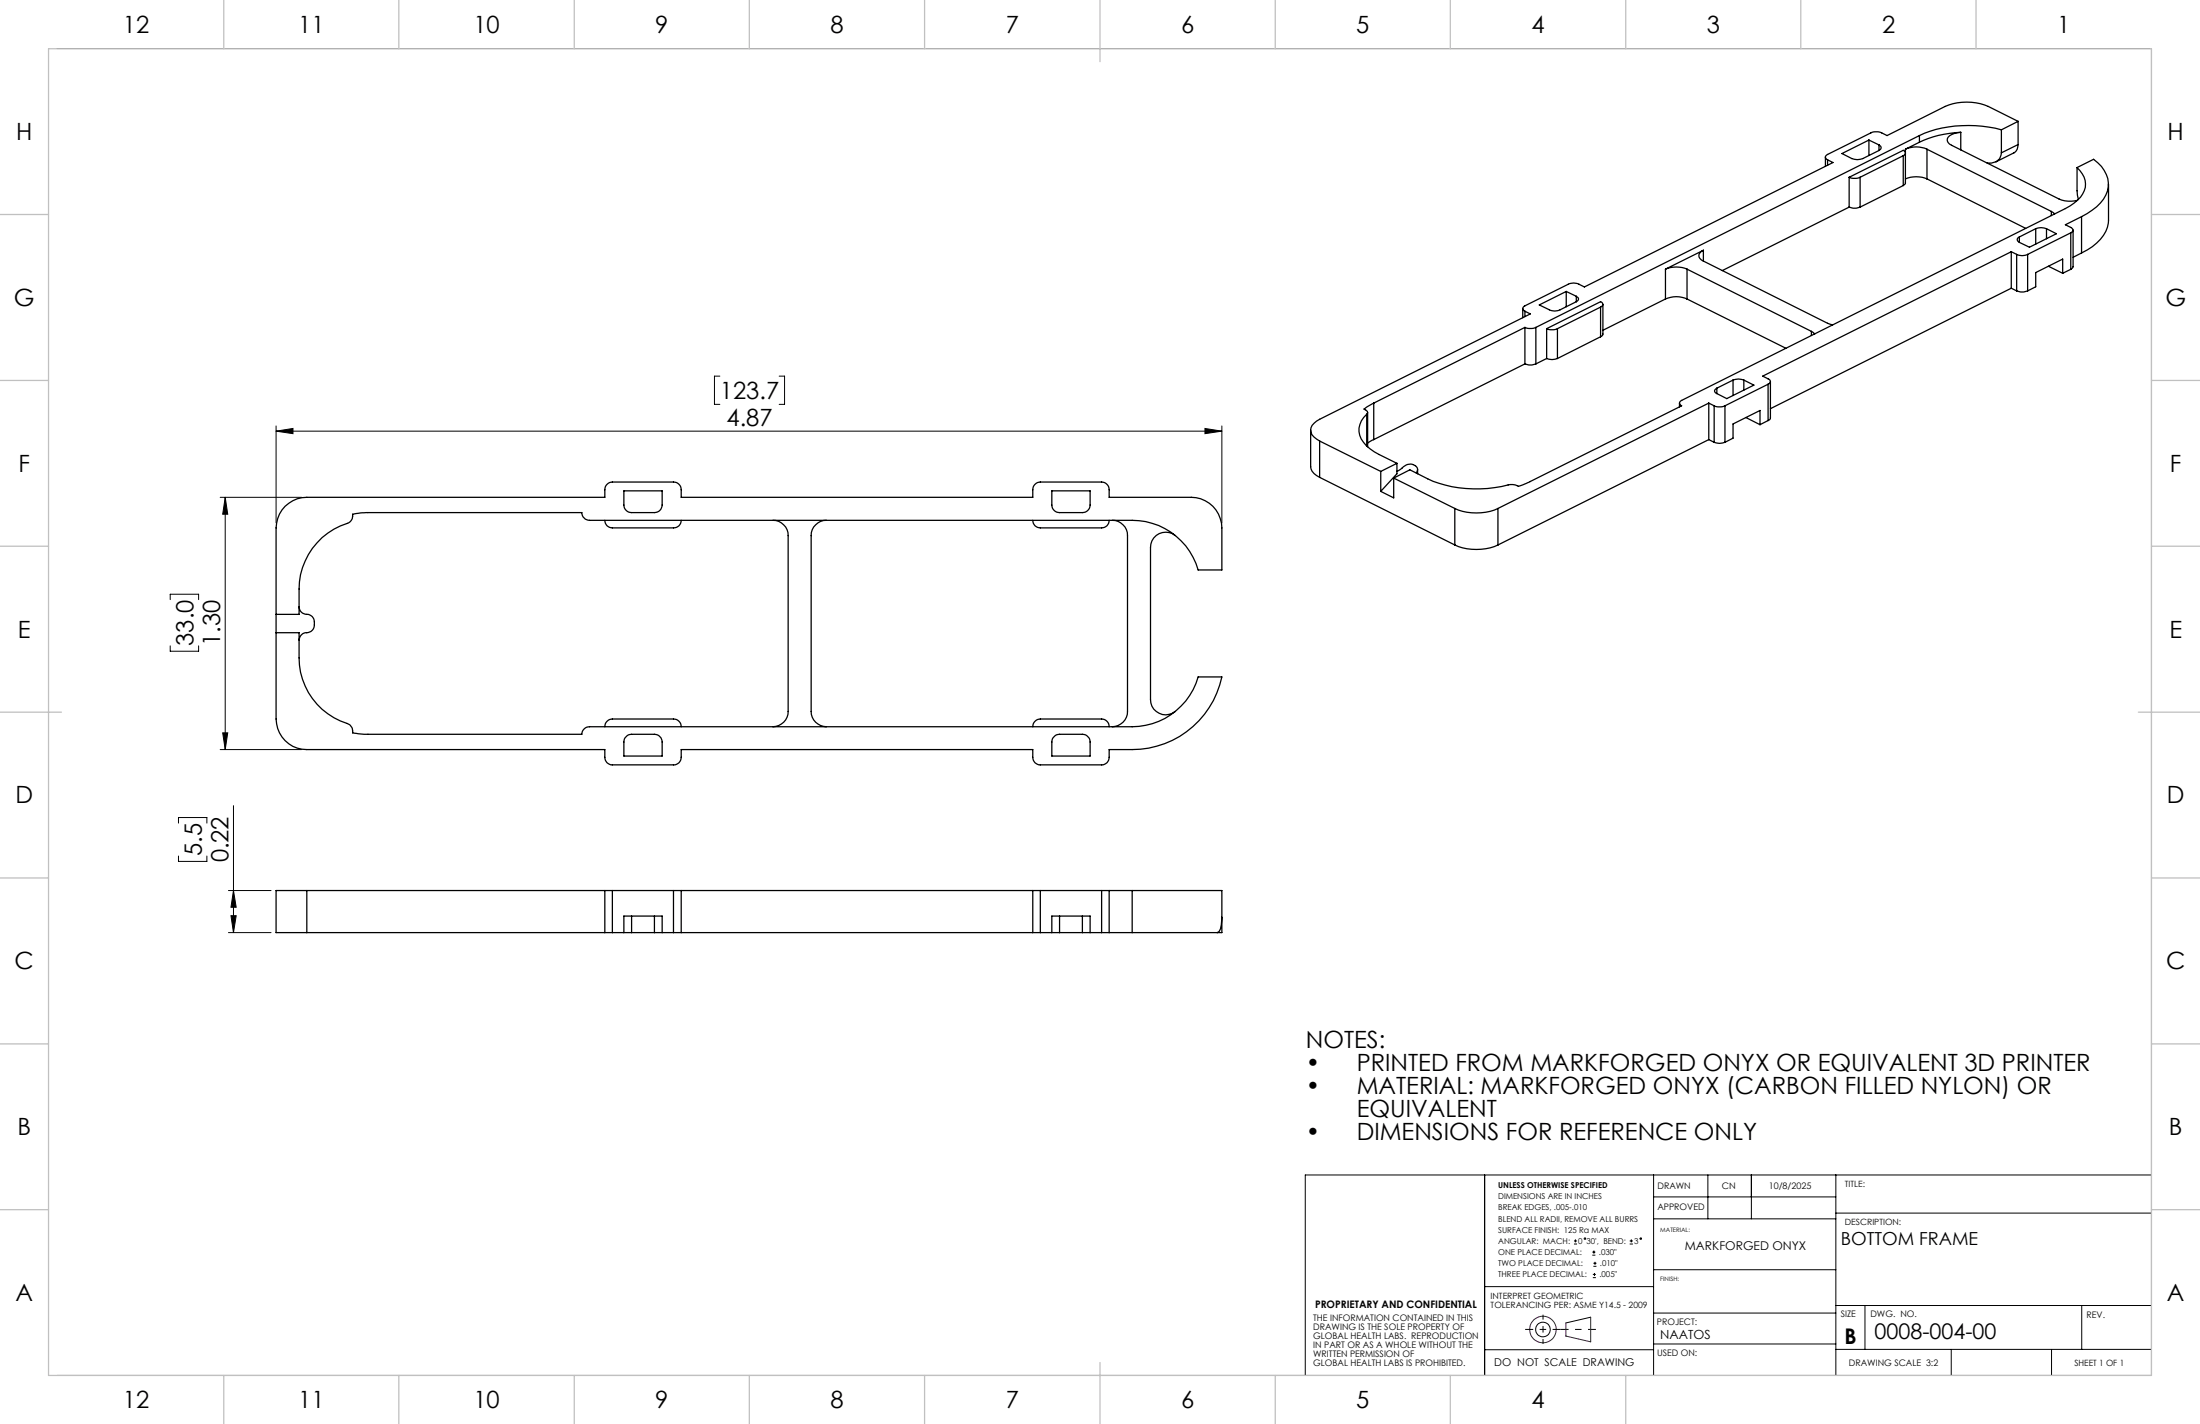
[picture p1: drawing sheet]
<svg xmlns="http://www.w3.org/2000/svg" width="432mm" height="279mm" viewBox="0 0 432 279" stroke-linecap="round" stroke-linejoin="round" font-family="sans-serif">
<g fill="none" stroke="#000" stroke-width=".25">
<path d="M358.3 30.8v1.8M358.7 31.4l1.1 .5-48.8 24.4-1.1-.5a2.39 2.39 0 0 0-2.1 0l-8.5 4.2a.54 .54 0 0 0-.4 .5 .54 .54 0 0 0 .4 .6M358.7 31.4v1M362.9 34.8a2.84 2.84 0 0 0 2.2 0M362.9 34.8v5.8M365.1 34.8v5.8M366.8 27.5l-5.3 2.6 2 1a2.84 2.84 0 0 0 2.1 0l3.2-1.6M366.8 27.5l2 .9M366.8 27.5v3M368.8 28.4a.56 .56 0 0 1 .4 .6 .56 .56 0 0 1-.4 .5M368.8 28.4v1.1M373.6 30.6a.54 .54 0 0 0 .4-.6 .54 .54 0 0 0-.4-.5l-10.7 5.3"/>
<path d="M373.6 30.6l-8.5 4.2M373.6 30.6v5.8M373.6 36.4l-8.5 4.2M374 29.3a5.1 5.1 0 0 1 4.2 0M374 30v6l-.4 .4M374 35.1a5.5 5.5 0 0 1 4.2 0M374 29.3v.6M376.7 26.6l-75.3 37.6M376.7 26.6v1.3M376.7 27.9l-2.7 1.4M378.2 29.3l24.4 12.2M378.2 29.3v5.8"/>
<path d="M378.2 35.1l19.4 9.7M384.8 26a20.2 20.2 0 0 0-8.1 1.9M384.8 26a2.82 2.82 0 0 0-2.6 1.3 1.18 1.18 0 0 0 .8 1.2l21.1 10.6a5.7 5.7 0 0 0 3.7 .2M384.8 26v3.4M392.8 25.5a24.7 24.7 0 0 0-16.1 1.1M392.8 30a2.12 2.12 0 0 1-2.8 2M392.8 25.5v4.5M396.1 23.8l-5.9-2.9a11 11 0 0 0-8.4 0l-11.4 5.7-1.1-.5a2.75 2.75 0 0 0-2.1 0l-8.5 4.2a.54 .54 0 0 0-.4 .5 .54 .54 0 0 0 .4 .6M396.1 28.4a1.76 1.76 0 0 1-.8 1.6l-3.5 1.8M396.1 23.8l-3.3 1.7M396.1 23.8v4.6M396.1 28.4l-3.3 1.6"/>
<path d="M407.7 32.9a4 4 0 0 1 0 6.4l-2.3 1.6-75.3 37.7a.54 .54 0 0 0-.5 .5 .54 .54 0 0 0 .5 .5l-30 15-1.4 .6a.94 .94 0 0 1-1.3-.1h-.7a25.8 25.8 0 0 1-16.5-1.2l-3.5-1.7-3.2 1.6M407.7 32.9l3.2-1.6a5.6 5.6 0 0 1 2.4 7 10 10 0 0 1-4.7 4.2M407.7 32.9v4.5l.2 1.7M413.8 36.1v7.2a7.3 7.3 0 0 1-4.1 5.7l-1.1 .6M307.4 57.2l-5.3 2.6 2 1a2.39 2.39 0 0 0 2.1 0l3.2-1.6M307.4 57.2l2 .9M307.4 57.2v3M309.4 58.1a.54 .54 0 0 1 .4 .6 .54 .54 0 0 1-.4 .5M309.4 58.1v1.1M314.6 59.7v5.8l-.1 .3-.4 .3M326.9 52.8a5.5 5.5 0 0 1 4.2 0M326.9 58.7a5.1 5.1 0 0 1 4.2 0"/>
<path d="M326.9 52.8v5.9M326.9 58.7l-12.3 6.1M331.1 52.8l24.4 12.2M331.1 52.8v5.9M331.1 58.7l19.4 9.6M334.3 49.1a1.08 1.08 0 0 0-.9 1.1 1.08 1.08 0 0 0 .9 1M334.3 51.2l24.4 12.2 1 .3M334.3 49.1l-7.4 3.7M334.3 49.1v2.1M362.9 40.6a2.84 2.84 0 0 0 2.2 0M362.9 40.6l-24.9 12.5M394.8 49.4l-48.8 24.4 1 .5a.53 .53 0 0 1 .5 .6 .53 .53 0 0 1-.5 .5"/>
<path d="M394.8 49.4l1 .5M394.8 49.4v7.2M394.8 56.6l-47.3 23.6M394.8 56.6l1 .5M395.8 49.9a2.47 2.47 0 0 0 2.2 0M395.8 57.1a2.84 2.84 0 0 0 2.2 0M395.8 49.9v7.2M396.3 46.5a.54 .54 0 0 0-.4 .5 .54 .54 0 0 0 .4 .6M396.3 46.5v1.1M398 49.9v7.2M399.6 44.9a2.75 2.75 0 0 1 2.1 0M399.6 44.9l-3.3 1.6"/>
<path d="M399.6 44.9v3M401.7 44.9l1.9 1-5.3 2.6-2-.9M401.7 44.9v1.9M402.1 52.2l2.7 1.4M402.6 41.5l.7 .5M402.6 41.5v.8M404.8 53.6v-2.8l-5.2 2.7v2.8l-1.6 .8M406.4 45.7l-8.4 4.2M406.4 45.7v7.1M406.4 52.8l-1.6 .8M406.9 45.2v7.1l-.5 .5M408.6 42.5l-3.2 1.6 1 .5a.53 .53 0 0 1 .5 .6 .53 .53 0 0 1-.5 .5"/>
<path d="M408.6 42.5v7.1M408.6 49.6l-1.7 .9M269.6 79.1l-1.9 1.2a.64 .64 0 0 1 .6 .3 .64 .64 0 0 1 0 .7M269.6 79.1v7.2M298.9 60.5v1.8M299.3 64.2a2.84 2.84 0 0 0 2.1 0M299.3 61.1l1.1 .5-41.4 20.7a2.19 2.19 0 0 0-1.5 3l1.5 1.2M299.3 71.4a2.84 2.84 0 0 0 2.1 0M299.3 64.2l-29.7 14.9M299.3 61.1v1M299.3 64.2v7.2M299.3 71.4l-29.7 14.9"/>
<path d="M301.4 64.2v7.2M303.6 64.5a2.75 2.75 0 0 0 2.1 0M303.6 70.3a2.75 2.75 0 0 0 2.1 0M303.6 64.5v5.8M303.6 70.3l-2.2 1.1M305.7 64.5v5.8M314.1 60.3a.53 .53 0 0 0 .5-.6 .53 .53 0 0 0-.5-.5l-10.5 5.3M314.1 60.3l-8.4 4.2M314.1 60.3v5.8M314.1 66.1l-8.4 4.2M329.6 79.1v.7M335.4 79.1l1 .5"/>
<path d="M335.4 79.1l-41.4 20.7M335.4 79.1v7.2M336.4 79.6a2.75 2.75 0 0 0 2.2 0M336.4 79.6v7.2M337 76.2a.53 .53 0 0 0-.5 .5 .53 .53 0 0 0 .5 .5M337 76.2v1M338.6 79.6v7.2M340.1 74.6a2.75 2.75 0 0 1 2.2 0M340.1 74.6l-3.1 1.6M340.1 74.6v3M342.3 74.6l1.9 1-5.3 2.6-1.9-1M342.3 74.6v2"/>
<path d="M347 75.4l-8.4 4.2M347 75.4v7.1M347.5 74.9v7.1l-.1 .3-.4 .2M355.5 65l.7 .5M355.5 65v.8M122.4 96.3h7.6v2.8a1.51 1.51 0 0 1-1.6 1.5h-4.4a1.51 1.51 0 0 1-1.6-1.5zM206.4 96.3h7.6v2.8a1.51 1.51 0 0 1-1.6 1.5h-4.4a1.51 1.51 0 0 1-1.6-1.5zM257.2 84.4v7.1a2.47 2.47 0 0 0 1.8 2.2M259 86.5v7.2M259 86.5l12 6M259 93.7l26.5 13.2M268.3 81.3a3.9 3.9 0 0 0-.1 6.2 18.5 18.5 0 0 0 6 3.4"/>
<path d="M268.3 81.3v6.2M268.4 80.9v6.8M269.6 86.3l-1.2 .6M271 92.5v3.9M273.5 93.8l12 6M273.5 93.8v3.9l-2.5-1.3M274.2 92.5l.3-.1a4.5 4.5 0 0 1 2.4-1.3 1.13 1.13 0 0 1 1.1 .5 1.13 1.13 0 0 1 0 1.2M274.2 90.9v2.1l-3.2 3.4M274.2 90.9l-3.2 1.6M278.2 92.1v.9M285.5 99.8a10.6 10.6 0 0 0 8.5 0M285.5 99.8v7.1"/>
<path d="M294 99.8v7.1M335.4 86.3l-41.4 20.6M335.4 86.3l1 .5M336.4 86.8a2.75 2.75 0 0 0 2.2 0M342.7 81.9l2.7 1.4M345.4 83.3v-2.8l-5.3 2.7v2.8l-1.5 .8M347 82.5l-1.6 .8M58.7 119a1.54 1.54 0 0 0 1.8 1.5 1.91 1.91 0 0 1 1.2 1.8 1.91 1.91 0 0 1-1.2 1.8 1.59 1.59 0 0 0-1.8 1.5M118.7 102.1a1.45 1.45 0 0 0 1.5 1.5h12a1.45 1.45 0 0 0 1.5-1.5M151.7 102.1a3 3 0 0 1 3 3v34.5a3 3 0 0 1-3 3M162.2 102.1a3 3 0 0 0-3 3v34.5a3 3 0 0 0 3 3M202.7 102.1a1.45 1.45 0 0 0 1.5 1.5h12a1.45 1.45 0 0 0 1.5-1.5"/>
<path d="M218.3 102.1a3 3 0 0 1 3 3v34.5a3 3 0 0 1-3 3M230.7 105.1a2.98 2.98 0 0 0-3.2-.4 2.98 2.98 0 0 0-1.7 2.7v29.9a3 3 0 0 0 1.7 2.7 3 3 0 0 0 3.2-.4M285.5 106.9a10.6 10.6 0 0 0 8.5 0M54.2 120.5h4.5a23 23 0 0 1 .7-9.1 13.8 13.8 0 0 1 9.2-8.9l.5-.8 .1-.8 2.6-.3h42.4a1.57 1.57 0 0 0 1.5 1.5h106.5a13.4 13.4 0 0 1 13 9.7h4.6v-8.2a6 6 0 0 0-6-6h-16.1v-1.5a1.51 1.51 0 0 0-1.5-1.5h-12a1.51 1.51 0 0 0-1.5 1.5v1.5h-69v-1.5a1.51 1.51 0 0 0-1.5-1.5h-12a1.51 1.51 0 0 0-1.5 1.5v1.5h-58.5a6 6 0 0 0-6 6v37.5a6 6 0 0 0 6 6h58.5v1.5a1.45 1.45 0 0 0 1.5 1.5h12a1.45 1.45 0 0 0 1.5-1.5v-1.5h69v1.5a1.45 1.45 0 0 0 1.5 1.5h12a1.45 1.45 0 0 0 1.5-1.5v-1.5a25.8 25.8 0 0 0 10.9-1.2 18 18 0 0 0 11.2-13.1h-4.6a13.6 13.6 0 0 1-13 9.8h-106.5a1.51 1.51 0 0 0-1.5 1.5h-42.8l-2.2-.3a1.62 1.62 0 0 0-1-1.8 13.5 13.5 0 0 1-9.5-12.9v-5h-4.5M118.7 142.6a1.51 1.51 0 0 1 1.5-1.5h12a1.51 1.51 0 0 1 1.5 1.5M122.7 144.7l.4-.4 .5-.2h4.8a1.57 1.57 0 0 1 1.6 1.5v2.7h-7.6v-2.7zM202.7 142.6a1.51 1.51 0 0 1 1.5-1.5h12a1.51 1.51 0 0 1 1.5 1.5M207.1 144.3l.9-.2h4.4a1.57 1.57 0 0 1 1.6 1.5v2.7h-7.6l.1-3 .2-.6zM60.2 174.7h-6v8.3h6M60.2 174.7h58.5M60.2 174.7v8.3M118.7 174.7h1.5"/>
<path d="M118.7 174.7v8.3M120.2 174.7h12M120.2 174.7v8.3M124 179.7v3.3M128.4 179.7v3.3M132.2 174.7h1.5M132.2 174.7v8.3M133.7 174.7v8.3M133.7 174.7h69M202.7 174.7h1.5M202.7 174.7v8.3M204.2 174.7v8.3"/>
<path d="M204.2 174.7h12M208 179.7v3.3M212.4 179.7v3.3M216.2 174.7h1.5M216.2 174.7v8.3M217.7 174.7v8.3M217.7 174.7h4.5M222.2 174.7h17.6v5.3M222.2 174.7v8.3M239.8 180a5.6 5.6 0 0 1-.5 2.8l-.4 .2M239.8 180v3h-.9M60.2 183h58.5"/>
<path d="M118.7 183h1.5M120.2 183h2.2M122.4 183h1.6M122.4 183v-3.3h7.6v3.3M124 183h4.4M128.4 183h1.6M130 183h2.2M132.2 183h1.5M133.7 183h69M202.7 183h1.5M204.2 183h2.2M206.4 183h1.6"/>
<path d="M206.4 183v-3.3h7.6v3.3M208 183h4.4M212.4 183h1.6M214 183h2.2M216.2 183h1.5M217.7 183h4.5M222.2 183h16.7"/>
</g>
<g fill="none" stroke="#000" stroke-width=".2">
<path d="M11.2 9.5h411.1v260.4h-411.1M141.3 73.8h-1.1v5.5h1.1M152.9 73.8h1.1v5.5h-1.1M43.2 97.6h16M44.2 97.6l.5 3.3h-1zM44.2 97.6v49.5M54.2 84.6l3.3-.5v1zM54.2 83.6v19M54.2 84.6h185.6M236.5 84.1l3.3 .5-3.3 .5zM239.8 83.6v19M33.4 117.7v-1.1h5.6v1.1"/>
<path d="M33.4 126.7v1.1h5.6v-1.1M43.2 147.1h16M43.7 143.8h1l-.5 3.3zM45.8 158.1v24.9M35 161.5v-1.1h5.6v1.1M35 168v1h5.6v-1M44.8 174.7h8.4M45.3 179.7h1.1l-.6 3.3zM45.8 174.7l.6 3.3h-1.1zM44.8 183h8.4M291.4 230.5v39.4M324.6 230.5v39.4"/>
<path d="M324.6 239.1h35.7M324.6 234.8h35.7M335.2 230.5v8.6M343.7 230.5v8.6M360.3 230.5v39.4M360.3 238h62M422.3 230.5h-166.1v39.4M291.4 252.4h33.2M308.9 244.1h.6M308.9 243.5h.6M309.2 243.2v.6M312.2 258.4l-4.9 1.2"/>
<path d="M312.5 246.3h.6M312.5 245.7h.6M312.6 250.7h.6M312.6 250h.6M312.7 248.5h.6M312.7 247.9h.6M312.8 245.4v.6M312.9 249.8v.6M313.1 247.6v.6M319.9 244.1h.6M319.9 243.5h.6M320.2 243.2v.6"/>
<path d="M324.5 249.1h35.8M324.6 257.6h35.7M360.3 256.2h62M366 256.2v8.6M408.6 256.2v8.6M291.4 264.8h33.2M324.6 263.7h35.7M360.3 264.8h62M383 264.8v5.1M402.7 264.8v5.1"/>
<circle cx="311.1" cy="243" r=".15"/>
<circle cx="322" cy="243" r=".15"/>
<circle cx="302.8" cy="260.9" r="1.44"/>
</g>
<g fill="none" stroke="#400040" stroke-width=".2">
<path d="M312.2 258.4v4.9l-4.9-1.2v-2.5"/>
<circle cx="302.8" cy="260.9" r="2.61"/>
</g>
<path d="M299.3 260.8h7M306.3 260.8h6.9" fill="none" stroke="#000" stroke-width=".2" stroke-dasharray="15.2 1.3 1.3 1.3" stroke-dashoffset="13.7" stroke-linecap="butt"/>
<path d="M302.9 258v5.7" fill="none" stroke="#000" stroke-width=".2" stroke-dasharray="15.2 1.3 1.3 1.3" stroke-dashoffset="14.3" stroke-linecap="butt"/>
<g fill="none" stroke="#c0c0c0" stroke-width=".25">
<path d="M9.5 9.6h412.8v260.3h-412.8zM43.9 0v9.6M78.3 0v9.6M112.7 0v9.6M147.1 0v9.6M181.5 0v9.6M215.9 0v12.1M250.3 0v9.6M284.7 0v9.6M319.1 0v9.6M353.4 0v9.6M387.8 0v9.6"/>
<path d="M0 42.1h9.5M422.3 42.1h9.5M0 74.6h9.5M422.3 74.6h9.5M0 107.2h9.5M422.3 107.2h9.5M0 139.7h12.1M419.7 139.7h12.1M0 172.3h9.5M422.3 172.3h9.5M0 204.8h9.5M422.3 204.8h9.5"/>
<path d="M0 237.3h9.5M422.3 237.3h9.5M43.9 269.9v9.5M78.3 269.9v9.5M112.7 269.9v9.5M147.1 269.9v9.5M181.5 269.9v9.5M215.9 267.3v12.1M250.3 269.9v9.5M284.7 269.9v9.5M319.1 269.9v9.5"/>
</g>
<g fill="#000">
<path d="M44.2 97.6l.5 3.3h-1zM43.7 143.8h1l-.5 3.3zM45.8 174.7l.6 3.3h-1.1zM45.3 179.7h1.1l-.6 3.3z"/>
<path d="M54.2 84.6l3.3-.5v1zM236.5 84.1l3.3 .5-3.3 .5z"/>
</g>
<g font-size="4.7">
<text x="24.1" y="6.4">12</text>
<text x="58.5" y="6.4">11</text>
<text x="92.9" y="6.4">10</text>
<text x="128.6" y="6.4">9</text>
<text x="163" y="6.4">8</text>
<text x="197.4" y="6.4">7</text>
<text x="231.8" y="6.4">6</text>
<text x="266.2" y="6.4">5</text>
<text x="300.6" y="6.4">4</text>
<text x="335" y="6.4">3</text>
<text x="369.4" y="6.4">2</text>
<text x="403.8" y="6.4">1</text>
<text x="3.2" y="27.5">H</text>
<text x="425.4" y="27.5">H</text>
<text x="2.7" y="60">G</text>
<text x="425" y="60">G</text>
<text x="141.3" y="78.3">123.7</text>
<text x="142.6" y="83.6">4.87</text>
<text x="3.6" y="92.6">F</text>
<text x="425.9" y="92.6">F</text>
<text x="3.5" y="125.1">E</text>
<text x="425.8" y="125.1">E</text>
<text x="38" y="126.7" transform="rotate(-90 38 126.7)">33.0</text>
<text x="43.2" y="126.7" transform="rotate(-90 43.2 126.7)">1.30</text>
<text x="3" y="157.6">D</text>
<text x="425.3" y="157.6">D</text>
<text x="39.6" y="167.9" transform="rotate(-90 39.6 167.9)">5.5</text>
<text x="44.8" y="169.2" transform="rotate(-90 44.8 169.2)">0.22</text>
<text x="2.9" y="190.2">C</text>
<text x="425.1" y="190.2">C</text>
<text x="256.3" y="205.5">NOTES:</text>
<text x="256.3" y="210.1">•</text>
<text x="256.3" y="214.6">•</text>
<text x="266.3" y="210.1">PRINTED FROM MARKFORGED ONYX OR EQUIVALENT 3D PRINTER</text>
<text x="266.3" y="214.6">MATERIAL: MARKFORGED ONYX (CARBON FILLED NYLON) OR</text>
<text x="266.3" y="219.1">EQUIVALENT</text>
<text x="3.4" y="222.7">B</text>
<text x="256.3" y="223.6">•</text>
<text x="266.3" y="223.6">DIMENSIONS FOR REFERENCE ONLY</text>
<text x="425.7" y="222.7">B</text>
<text x="3" y="255.3">A</text>
<text x="425.3" y="255.3">A</text>
<text x="24.1" y="276.3">12</text>
<text x="58.5" y="276.3">11</text>
<text x="92.9" y="276.3">10</text>
<text x="128.6" y="276.3">9</text>
<text x="163" y="276.3">8</text>
<text x="197.4" y="276.3">7</text>
<text x="231.8" y="276.3">6</text>
<text x="266.2" y="276.3">5</text>
<text x="300.6" y="276.3">4</text>
</g>
<g font-size="4.2">
<text x="362" y="263.8">B</text>
<text x="367.9" y="262.7">0008-004-00</text>
</g>
<text font-size="3.5" x="361.3" y="244.3">BOTTOM FRAME</text>
<text font-size="2.5" x="325.9" y="262.7">NAATOS</text>
<text font-size="2.4" x="330.7" y="245.3">MARKFORGED ONYX</text>
<text font-size="2.1" x="293.3" y="268">DO NOT SCALE DRAWING</text>
<text font-size="2" x="258.1" y="256.5">PROPRIETARY AND CONFIDENTIAL</text>
<g font-size="1.8">
<text x="325.3" y="233.3">DRAWN</text>
<text x="338" y="233.3">CN</text>
<text x="347.2" y="233.3">10/8/2025</text>
<text x="325.3" y="237.5">APPROVED</text>
<text x="257.7" y="259.2">THE INFORMATION CONTAINED IN THIS</text>
<text x="257.7" y="260.9">DRAWING IS THE SOLE PROPERTY OF</text>
<text x="257.7" y="262.7">GLOBAL HEALTH LABS. REPRODUCTION</text>
<text x="325.2" y="260">PROJECT:</text>
<text x="361.3" y="258.4">SIZE</text>
<text x="367.1" y="258.4">DWG. NO.</text>
<text x="409.6" y="258.6">REV.</text>
<text x="257.7" y="264.5">IN PART OR AS A WHOLE WITHOUT THE</text>
<text x="257.7" y="266.2">WRITTEN PERMISSION OF</text>
<text x="257.7" y="268">GLOBAL HEALTH LABS IS PROHIBITED.</text>
<text x="325.2" y="266">USED ON:</text>
<text x="362.9" y="268">DRAWING SCALE 3:2</text>
</g>
<g font-size="1.7">
<text x="362.1" y="232.8">TITLE:</text>
<text x="362.1" y="240.4">DESCRIPTION:</text>
<text x="292.6" y="254.9">INTERPRET GEOMETRIC</text>
<text x="292.6" y="256.6">TOLERANCING PER: ASME Y14.5 - 2009</text>
<text x="407.1" y="268">SHEET 1 OF 1</text>
</g>
<g font-size="1.6">
<text x="294" y="233.1">UNLESS OTHERWISE SPECIFIED</text>
<text x="294" y="235.3">DIMENSIONS ARE IN INCHES</text>
<text x="294" y="237.5">BREAK EDGES, .005-.010</text>
<text x="294" y="239.7">BLEND ALL RADII, REMOVE ALL BURRS</text>
<text x="294" y="241.9">SURFACE FINISH: 125 Ra MAX</text>
<text x="294" y="244.1">ANGULAR: MACH:</text>
<text x="309.8" y="244.1">0</text>
<text x="311.4" y="244.1">30', BEND:</text>
<text x="320.7" y="244.1">3</text>
<text x="294" y="246.3">ONE PLACE DECIMAL:</text>
<text x="294" y="248.5">TWO PLACE DECIMAL:</text>
<text x="294" y="250.6">THREE PLACE DECIMAL:</text>
<text x="313.8" y="246.3">.030&quot;</text>
<text x="313.9" y="250.6">.005&quot;</text>
<text x="314" y="248.5">.010&quot;</text>
</g>
<g font-size="1.2">
<text x="325.9" y="241.8">MATERIAL:</text>
<text x="325.9" y="251.4">FINISH:</text>
</g>
</svg>
